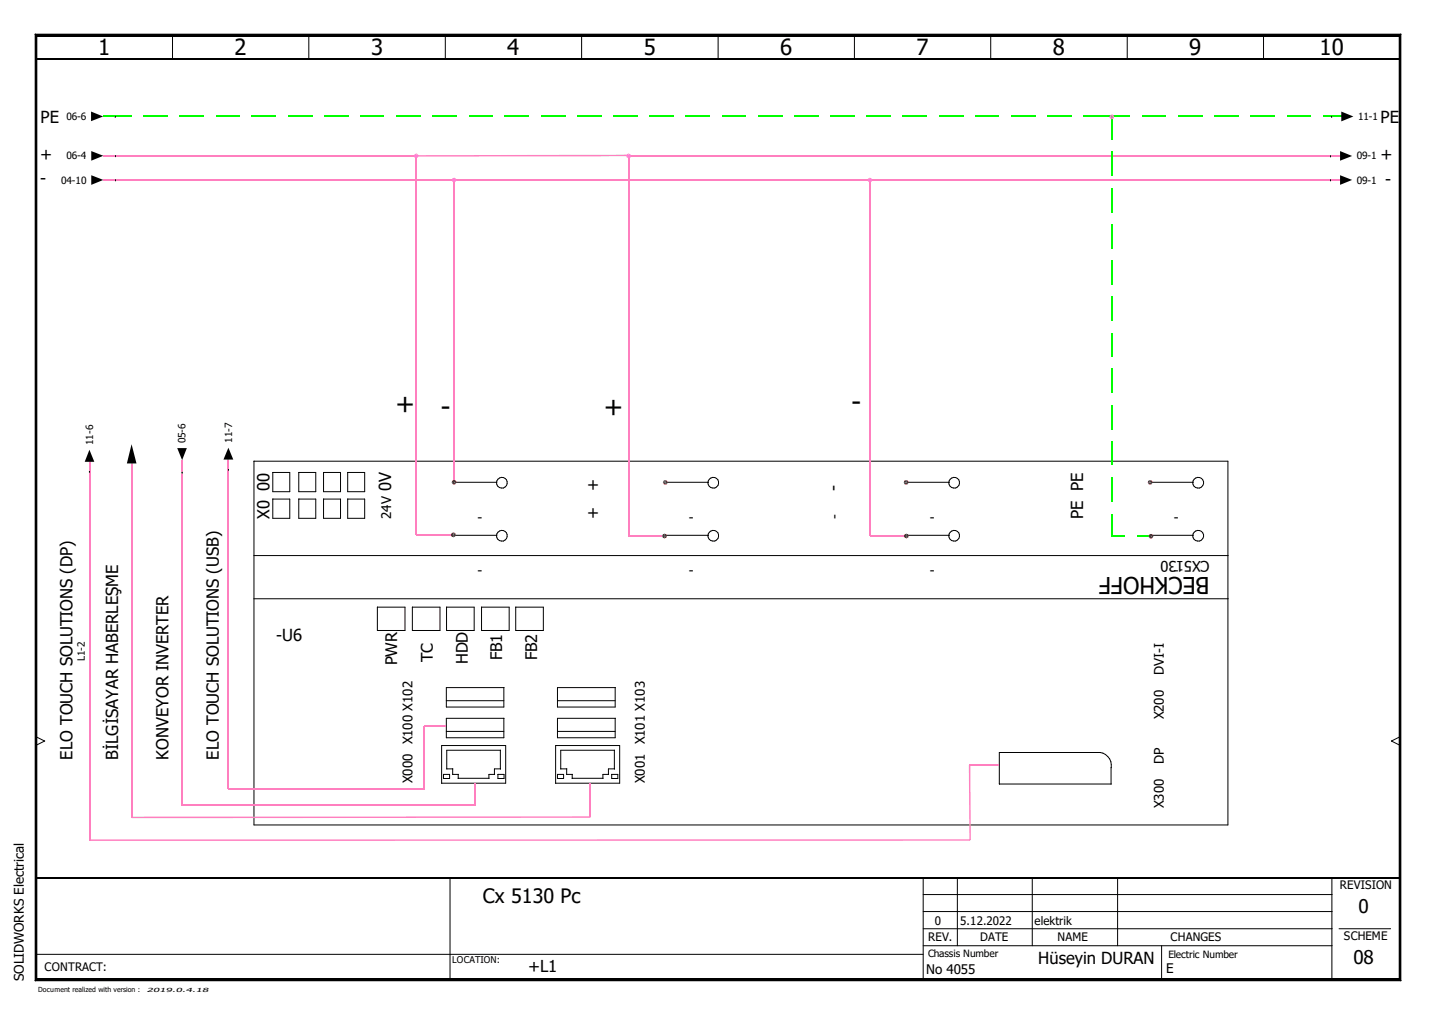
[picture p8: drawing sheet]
<svg xmlns="http://www.w3.org/2000/svg" width="297mm" height="210mm" viewBox="0 0 297 210" stroke-linecap="round" stroke-linejoin="round" font-family="sans-serif">
<path d="M.1 0h296.8v209.8h-296.8z" fill="none" stroke="#fff" stroke-width=".21"/>
<g fill="none" stroke="#000" stroke-width=".21">
<path d="M7.3 7.1l.3 .4zM7.3 7.1h282.5zM7.3 7.1v195.7zM7.3 7.1h282.5v195.7h-282.5zM7.6 7.5h281.8zM7.6 7.5v194.9zM7.6 7.5h281.8v194.9h-281.8zM35.7 7.2v5M63.9 7.2v5M92.2 7.2l-.1 5M120.4 7.2l-.1 5M148.6 7.2l-.1 5"/>
<path d="M176.8 7.2l-.1 5M205 7.2l-.1 5M233.2 7.2v5M261.4 7.2v5M289.4 7.5v194.9zM289.8 7.1l-.4 .4zM289.8 7.1v195.7zM23.8 24.1h.1M23.9 32.2h.1M23.9 37.2h.1M275.2 32.3h.1M275.2 37.2h.1"/>
<path d="M275.5 24.1h.1M18.5 97.5h.1M37.7 97.7h.1M47.2 97.1h.1M52.5 95.4h201.5v75.2h-201.5zM56.4 97.7h3.5v4h-3.5zM61.8 97.7h3.5v4h-3.5zM66.9 97.7h3.5v4h-3.5zM71.9 97.7h3.5v4h-3.5zM94.1 99.7h8.7M102.7 99.8h.1M137.8 99.7h8.7"/>
<path d="M146.4 99.8h.1M187.7 99.7h8.6M196.3 99.8h.1M238.1 99.7h8.7M246.7 99.8h.1M52.5 114.9h201.5M56.4 103.2h3.5v4h-3.5zM61.8 103.2h3.5v4h-3.5zM66.9 103.2h3.5v4h-3.5zM71.9 103.2h3.5v4h-3.5zM94.1 110.7h8.7M102.7 110.8h.1"/>
<path d="M137.8 110.7h8.7M146.4 110.8h.1M187.7 110.7h8.6M196.3 110.8h.1M238.1 110.7h8.7M246.7 110.8h.1M52.5 123.8h201.5M78.1 125.6h5.7v4.8h-5.7zM85.3 125.6h5.7v4.8h-5.7zM92.4 125.6h5.7v4.8h-5.7zM99.6 125.6h5.7v4.8h-5.7zM106.7 125.6h5.7v4.8h-5.7z"/>
<path d="M7.4 152.4l1.8 .8M9.2 153.2l-1.7 .9M9.2 153.2h.1M91.4 154.2h13.2v7.8h-13.2zM92.3 151.3h11.9M92.3 144.9h11.9M93.6 159v1.1h1.2M103.5 155.2v3.8M103.5 155.2h-11.1v3.8h1.3M103.5 159h-1.2v1.1M104.2 148.5v4.1h-11.9v-4.1h12M104.2 142.2v4h-11.9v-4h12"/>
<path d="M114.9 154.2h13.3v7.8h-13.3zM115.4 151.3h11.9M115.4 144.9h11.9M117.2 159v1.1h1.2M127.1 155.2v3.8M127.1 159h-1.2v1.1M127.1 155.2h-11.1v3.8h1.3M127.3 142.2v4h-12v-4h12M127.3 148.5v4.1h-12v-4.1h12M227.5 155.6a2.64 2.64 0 0 1 2.3 3.1v3.4M227.6 155.6h-20.9v6.5h23.2M287.8 153.2l1.8 .9"/>
<path d="M287.8 153.2h.1M289.6 152.4l-1.8 .8M91.7 160.1h1.3v.9h-1.3zM94.8 160.1v.9h6.4l-.1-.9h1.2M103 160.1h1.3v.9h-1.3zM115.3 160.1h1.3v.9h-1.3zM118.4 160.1v.9h6.3v-.9h1.2M126.5 160.1h1.3v.9h-1.3zM7.4 197.4h183.6M93.1 181.5v21.1M191 195.6h84.5M191 192.1h84.5"/>
<path d="M191 188.5h84.5M191 185h84.5M191 181.5v21.1M198.1 181.5l-.1 14.1M213.6 181.5l-.1 14.1M231.2 181.5v14.1M240.3 195.6v7M275.5 181.5h.1M275.5 181.5v21.1M277 192.1h10.6M7.3 202.8h282.5zM7.6 202.4l-.3 .4z"/>
<path d="M7.6 202.4h281.8zM289.4 202.4l.4 .4z"/>
<circle cx="103.8" cy="99.8" r="1.12"/>
<circle cx="147.6" cy="99.8" r="1.12"/>
<circle cx="197.4" cy="99.8" r="1.12"/>
<circle cx="247.8" cy="99.8" r="1.13"/>
<circle cx="103.8" cy="110.8" r="1.11"/>
<circle cx="147.6" cy="110.8" r="1.12"/>
<circle cx="197.4" cy="110.8" r="1.12"/>
<circle cx="247.8" cy="110.8" r="1.13"/>
</g>
<path d="M7.3 7.3h282.5M7.3 202.6h282.5" fill="none" stroke="#000" stroke-width=".38"/>
<g fill="#000">
<path d="M7.3 7.1l.3 .4zM289.8 7.1l-.4 .4zM18.8 23.1l2.5 1-2.5 1zM18.9 31.2l2.5 1-2.5 1zM18.9 36.2l2.5 1-2.5 1zM277.2 31.2l2.5 1.1-2.5 .9zM277.2 36.2l2.5 1-2.5 1zM277.4 23.1l2.5 1-2.5 1zM18.5 93l1 2.5h-2zM27.2 91.9l1 3.9h-2zM36.7 92.7h1.9l-.9 2.5zM47.2 92.6l1.1 2.4h-2.1z"/>
<path d="M7.6 202.4l-.3 .4zM289.4 202.4l.4 .4z"/>
</g>
<path d="M7.4 7.1v195.7M7.4 12.2h282.2M289.6 7.1v195.7M7.4 181.5h282.2" fill="none" stroke="#000" stroke-width=".34"/>
<g fill="none" stroke="#ff7fbf" stroke-width=".3">
<path d="M21.3 37.2h255.9M21.3 32.2h64.8M86.1 32.3v78.3M93.9 37.2v62.5M130 32.2h147.2M130 32.1v78.7M179.9 37.2v73.5M18.5 95.5v78.4M27.3 95.3v73.8M37.7 95.2v71.2M47.3 95v68.2M86.1 110.6h7.7"/>
<path d="M130 110.8h7.5M180 110.8h7.5M87.8 150.2v13M87.8 150.2h4.4M200.6 158.3h6M37.5 166.4h60.9M47.2 163.2h40.6M98.3 162v4.4M122.1 162v7"/>
</g>
<path d="M86.1 32.2h43.9M27.3 169h94.8" fill="none" stroke="#ff7fbf" stroke-width=".38"/>
<g fill="none" stroke="#0f0" stroke-width=".25">
<path d="M21.3 24.1h5.8M29.6 24.1h5M37.1 24.1h5M44.6 24.1h5M52.1 24.1h5M59.6 24.1h5M67.1 24.1h4.9M74.5 24.1h5M82 24.1h5M89.5 24.1h5M97 24.1h4.9M104.4 24.1h5"/>
<path d="M111.9 24.1h5M119.4 24.1h5M126.9 24.1h5M134.4 24.1h5M141.9 24.1h5M149.3 24.1h5M156.8 24.1h5M164.3 24.1h5M171.8 24.1h5M179.2 24.1h5M186.7 24.1h5M194.2 24.1h5"/>
<path d="M201.7 24.1h5M209.2 24.1h5M216.7 24.1h5M224.2 24.1h9.6M230 24.2v4.7M230 31.4v5M230 38.9v5M236.3 24.1h4.9M243.7 24.1h5M251.2 24.1h5M258.7 24.1h5M266.2 24.1h4.9"/>
<path d="M273.6 24.1h3.8M230 46.4v5M230 53.8v5M230 61.3v5M230 68.8v5M230 76.3v5M230 83.8v5M230 91.3v4.9M230 98.7v5M229.9 110.9h2.8M230 106.2v4.8M235.2 110.9h2.9"/>
</g>
<path d="M18.5 173.7h182.2" fill="none" stroke="#ff7fbf" stroke-width=".34"/>
<path d="M200.6 158.2v15.5" fill="none" stroke="#ff7fbf" stroke-width=".42"/>
<g fill="#a50000">
<path d="M238.1 110.8l.3-.3 .2 .4z"/>
<path d="M238.1 110.4l.3 .1-.3 .3z"/>
<path d="M237.7 110.5l.4-.1v.4z"/>
<path d="M237.7 110.5l.3 .4h-.4z"/>
<path d="M237.6 110.9h.4l-.3 .4z"/>
<path d="M238 110.9l.1 .5-.4-.1z"/>
<path d="M238.1 110.9l.3 .4-.3 .1z"/>
<path d="M238.1 110.9h.5l-.2 .4z"/>
<path d="M238.2 99.4l.2 .3h-.4z"/>
<path d="M237.9 99.3l.3 .1-.2 .3z"/>
<path d="M237.6 99.4l.3-.1v.4z"/>
<path d="M237.6 99.4l.3 .3h-.5z"/>
<path d="M237.4 99.7l.5 .1-.3 .3z"/>
<path d="M237.9 99.8v.4l-.3-.1z"/>
<path d="M237.9 99.8l.3 .3-.3 .1z"/>
<path d="M238 99.7h.4l-.2 .4z"/>
</g>
<g fill="#ff7fdf">
<path d="M230 24.1l.3-.3 .2 .4z"/>
<path d="M230 23.7l.3 .1-.3 .3z"/>
<path d="M229.6 23.8l.4-.1v.4z"/>
<path d="M229.6 23.8l.3 .4h-.4z"/>
<path d="M229.5 24.2h.5l-.4 .3z"/>
<path d="M229.6 24.5l.4-.3v.5z"/>
<path d="M230 24.2l.3 .3-.3 .2z"/>
<path d="M230 24.2h.5l-.2 .3z"/>
</g>
<g fill="#a50000">
<path d="M187.8 110.5l.2 .4h-.5z"/>
<path d="M187.5 110.4l.3 .1-.3 .3z"/>
<path d="M187.2 110.5l.3-.1-.1 .4z"/>
<path d="M187.2 110.5l.2 .4h-.4z"/>
<path d="M187 110.9h.4l-.2 .3z"/>
<path d="M187.4 110.9l.1 .4-.3-.1z"/>
<path d="M187.5 110.9l.3 .3-.3 .1z"/>
<path d="M187.5 110.9h.5l-.2 .3z"/>
<path d="M187.8 99.4l.2 .3h-.5z"/>
<path d="M187.4 99.3l.4 .1-.3 .3z"/>
<path d="M187.1 99.4l.3-.1v.4z"/>
<path d="M187.1 99.4l.3 .3h-.5z"/>
<path d="M186.9 99.7l.5 .1-.3 .3z"/>
<path d="M187.4 99.8v.4l-.3-.1z"/>
<path d="M187.4 99.8l.4 .3-.4 .1z"/>
<path d="M187.5 99.7h.5l-.2 .4z"/>
</g>
<g fill="#ff7fdf">
<path d="M180 37.2l.3-.3 .1 .3z"/>
<path d="M179.9 36.7l.4 .2-.3 .3z"/>
<path d="M179.6 36.9l.3-.2v.5z"/>
<path d="M179.6 36.9l.3 .3h-.5z"/>
<path d="M179.4 37.2l.5 .1-.3 .3z"/>
<path d="M179.9 37.3v.4l-.3-.1z"/>
<path d="M180 37.3l.3 .3-.4 .1z"/>
<path d="M180 37.3l.4-.1-.1 .4z"/>
</g>
<g fill="#a50000">
<path d="M138 99.4l.1 .3h-.4z"/>
<path d="M137.6 99.3l.4 .1-.3 .3z"/>
<path d="M137.3 99.4l.3-.1v.4z"/>
<path d="M137.3 99.4l.3 .3h-.5z"/>
<path d="M137.1 99.7l.5 .1-.3 .3z"/>
<path d="M137.6 99.8v.4l-.3-.1z"/>
<path d="M137.6 99.8l.4 .3-.4 .1z"/>
<path d="M137.7 99.7h.4l-.1 .4z"/>
<path d="M137.5 110.8l.3-.3 .2 .4z"/>
<path d="M137.5 110.4l.3 .1-.3 .3z"/>
<path d="M137.1 110.5l.4-.1-.1 .4z"/>
<path d="M137.1 110.5l.3 .4h-.4z"/>
<path d="M137 110.9h.4l-.3 .3z"/>
<path d="M137.4 110.9l.1 .4-.4-.1z"/>
<path d="M137.5 110.9l.3 .3-.3 .1z"/>
<path d="M137.5 110.9h.5l-.2 .3z"/>
</g>
<g fill="#ff7fdf">
<path d="M130 32.2l.4-.3 .1 .4z"/>
<path d="M130 31.7l.4 .2-.4 .3z"/>
<path d="M129.7 31.9l.3-.2v.5z"/>
<path d="M129.7 31.9l.3 .4h-.5z"/>
<path d="M129.5 32.3h.5l-.3 .3z"/>
<path d="M130 32.3v.4l-.3-.1z"/>
<path d="M130 32.3l.4 .3-.4 .1z"/>
<path d="M130 32.3h.5l-.1 .3z"/>
</g>
<g fill="#a50000">
<path d="M94 99.7l.3-.3 .1 .3z"/>
<path d="M93.9 99.2l.4 .2-.3 .3z"/>
<path d="M93.6 99.4l.3-.2v.5z"/>
<path d="M93.6 99.4l.3 .3h-.5z"/>
<path d="M93.4 99.7l.5 .1-.3 .3z"/>
<path d="M93.6 100.1l.3-.3v.4z"/>
<path d="M93.9 99.8l.4 .3-.4 .1z"/>
<path d="M94 99.7h.4l-.1 .4z"/>
</g>
<g fill="#ff7fdf">
<path d="M94.3 36.9l.1 .3h-.4z"/>
<path d="M93.9 36.7l.4 .2-.3 .3z"/>
<path d="M93.6 36.9l.3-.2v.5z"/>
<path d="M93.6 36.9l.3 .3h-.5z"/>
<path d="M93.4 37.2l.5 .1-.3 .3z"/>
<path d="M93.9 37.3v.4l-.3-.1z"/>
<path d="M93.9 37.3l.4 .3-.4 .1z"/>
<path d="M94 37.2h.4l-.1 .4z"/>
</g>
<g fill="#a50000">
<path d="M93.8 110.6l.3-.4 .2 .4z"/>
<path d="M93.8 110.1l.3 .1-.3 .4z"/>
<path d="M93.4 110.2l.4-.1v.5z"/>
<path d="M93.4 110.2l.3 .4h-.4z"/>
<path d="M93.3 110.6l.5 .1-.4 .3z"/>
<path d="M93.4 111l.4-.3v.4z"/>
<path d="M93.8 110.7l.3 .3-.3 .1z"/>
<path d="M93.8 110.7l.5-.1-.2 .4z"/>
</g>
<g fill="#ff7fdf">
<path d="M86.4 31.9l.2 .4h-.5z"/>
<path d="M86.1 31.7l.3 .2-.3 .3z"/>
<path d="M85.8 31.9l.3-.2v.5z"/>
<path d="M85.8 31.9l.3 .4h-.5z"/>
<path d="M85.6 32.3h.5l-.3 .3z"/>
<path d="M86.1 32.3v.4l-.3-.1z"/>
<path d="M86.1 32.3l.3 .3-.3 .1z"/>
<path d="M86.1 32.3h.5l-.2 .3z"/>
</g>
<g font-size="5.5">
<text x="81.8" y="85.5">+</text>
<text x="91.2" y="86">-</text>
<text x="124.9" y="86">+</text>
<text x="176.1" y="85">-</text>
</g>
<text font-size="4.8" x="250.2" y="119.3" transform="rotate(180 250.2 119.3)">BECKHOFF</text>
<g font-size="4.6">
<text x="20.3" y="11.3">1</text>
<text x="48.5" y="11.3">2</text>
<text x="76.7" y="11.3">3</text>
<text x="104.9" y="11.3">4</text>
<text x="133.2" y="11.3">5</text>
<text x="161.4" y="11.3">6</text>
<text x="189.6" y="11.3">7</text>
<text x="217.8" y="11.3">8</text>
<text x="246" y="11.3">9</text>
<text x="273" y="11.3">10</text>
</g>
<text font-size="4.1" x="99.9" y="186.6">Cx 5130 Pc</text>
<g font-size="3.9">
<text x="281" y="188.8">0</text>
<text x="279.9" y="199.4">08</text>
</g>
<g font-size="3.4">
<text x="8.4" y="25.5">PE</text>
<text x="285.6" y="25.5">PE</text>
<text x="8.3" y="33">+</text>
<text x="285.6" y="33.1">+</text>
<text x="8.3" y="38.1">-</text>
<text x="286.5" y="38.3">-</text>
<text x="80.9" y="101.6" transform="rotate(-90 80.9 101.6)">0V</text>
<text x="123.8" y="101.6" transform="rotate(-90 123.8 101.6)">+</text>
<text x="173.6" y="101.6" transform="rotate(-90 173.6 101.6)">-</text>
<text x="55.7" y="107.2" transform="rotate(-90 55.7 107.2)">X0 00</text>
<text x="123.8" y="107.3" transform="rotate(-90 123.8 107.3)">+</text>
<text x="224.1" y="107.3" transform="rotate(-90 224.1 107.3)">PE PE</text>
<text x="57.1" y="132.5">-U6</text>
<text x="15" y="157.1" transform="rotate(-90 15 157.1)">ELO TOUCH SOLUTIONS (DP)</text>
<text x="24.5" y="157.1" transform="rotate(-90 24.5 157.1)">BİLGİSAYAR HABERLEŞME</text>
<text x="34.8" y="157.1" transform="rotate(-90 34.8 157.1)">KONVEYOR INVERTER</text>
<text x="45.3" y="157.1" transform="rotate(-90 45.3 157.1)">ELO TOUCH SOLUTIONS (USB)</text>
<text x="109.3" y="201.1">+L1</text>
<text x="214.8" y="199.4">Hüseyin DURAN</text>
</g>
<g font-size="3.3">
<text x="82.2" y="137.6" transform="rotate(-90 82.2 137.6)">PWR</text>
<text x="89.5" y="137" transform="rotate(-90 89.5 137)">TC</text>
<text x="96.8" y="137.4" transform="rotate(-90 96.8 137.4)">HDD</text>
<text x="103.9" y="136.6" transform="rotate(-90 103.9 136.6)">FB1</text>
<text x="111.1" y="136.6" transform="rotate(-90 111.1 136.6)">FB2</text>
</g>
<text font-size="3" x="250.2" y="116" transform="rotate(180 250.2 116)">CX5130</text>
<g font-size="2.7">
<text x="80.9" y="107.3" transform="rotate(-90 80.9 107.3)">24V</text>
<text x="98.8" y="107.9">-</text>
<text x="142.5" y="107.9">-</text>
<text x="173.6" y="107.3" transform="rotate(-90 173.6 107.3)">-</text>
<text x="192.3" y="107.9">-</text>
<text x="242.8" y="107.9">-</text>
<text x="98.8" y="118.9">-</text>
<text x="142.5" y="118.9">-</text>
<text x="192.3" y="118.9">-</text>
<text x="242.8" y="118.9">-</text>
<text x="240.7" y="139.6" transform="rotate(-90 240.7 139.6)">DVI-I</text>
<text x="240.7" y="148.8" transform="rotate(-90 240.7 148.8)">X200</text>
<text x="85.3" y="153.9" transform="rotate(-90 85.3 153.9)">X100 X102</text>
<text x="133.4" y="153.9" transform="rotate(-90 133.4 153.9)">X101 X103</text>
<text x="85.3" y="162" transform="rotate(-90 85.3 162)">X000</text>
<text x="133.4" y="162" transform="rotate(-90 133.4 162)">X001</text>
<text x="240.7" y="158" transform="rotate(-90 240.7 158)">DP</text>
<text x="240.7" y="167.1" transform="rotate(-90 240.7 167.1)">X300</text>
<text x="4.9" y="202.8" transform="rotate(-90 4.9 202.8)">SOLIDWORKS Electrical</text>
<text x="191.6" y="201.5">No 4055</text>
<text x="241.2" y="201.3">E</text>
</g>
<g font-size="2.4">
<text x="277.2" y="183.8">REVISION</text>
<text x="193.4" y="191.3">0</text>
<text x="198.6" y="191.3">5.12.2022</text>
<text x="214" y="191.3">elektrik</text>
<text x="192" y="194.7">REV.</text>
<text x="202.7" y="194.7">DATE</text>
<text x="218.7" y="194.7">NAME</text>
<text x="242.1" y="194.7">CHANGES</text>
<text x="278" y="194.4">SCHEME</text>
<text x="9.2" y="200.9">CONTRACT:</text>
</g>
<g font-size="2.1">
<text x="13.8" y="24.8">06-6</text>
<text x="280.9" y="24.8">11-1</text>
<text x="13.8" y="33">06-4</text>
<text x="280.7" y="33">09-1</text>
<text x="12.7" y="38">04-10</text>
<text x="280.7" y="38">09-1</text>
<text x="19.3" y="92" transform="rotate(-90 19.3 92)">11-6</text>
<text x="38.4" y="91.7" transform="rotate(-90 38.4 91.7)">05-6</text>
<text x="48" y="91.6" transform="rotate(-90 48 91.6)">11-7</text>
<text x="17.5" y="136.7" transform="rotate(-90 17.5 136.7)">L1-2</text>
<text x="192" y="198">Chassis Number</text>
<text x="241.7" y="198.1">Electric Number</text>
</g>
<text font-size="1.9" x="93.6" y="199.2">LOCATION:</text>
<text font-size="1.4" x="7.9" y="205.2">Document realized with version :</text>
<text font-size="1.2" x="30.3" y="205.1">2019.0.4.18</text>
</svg>
